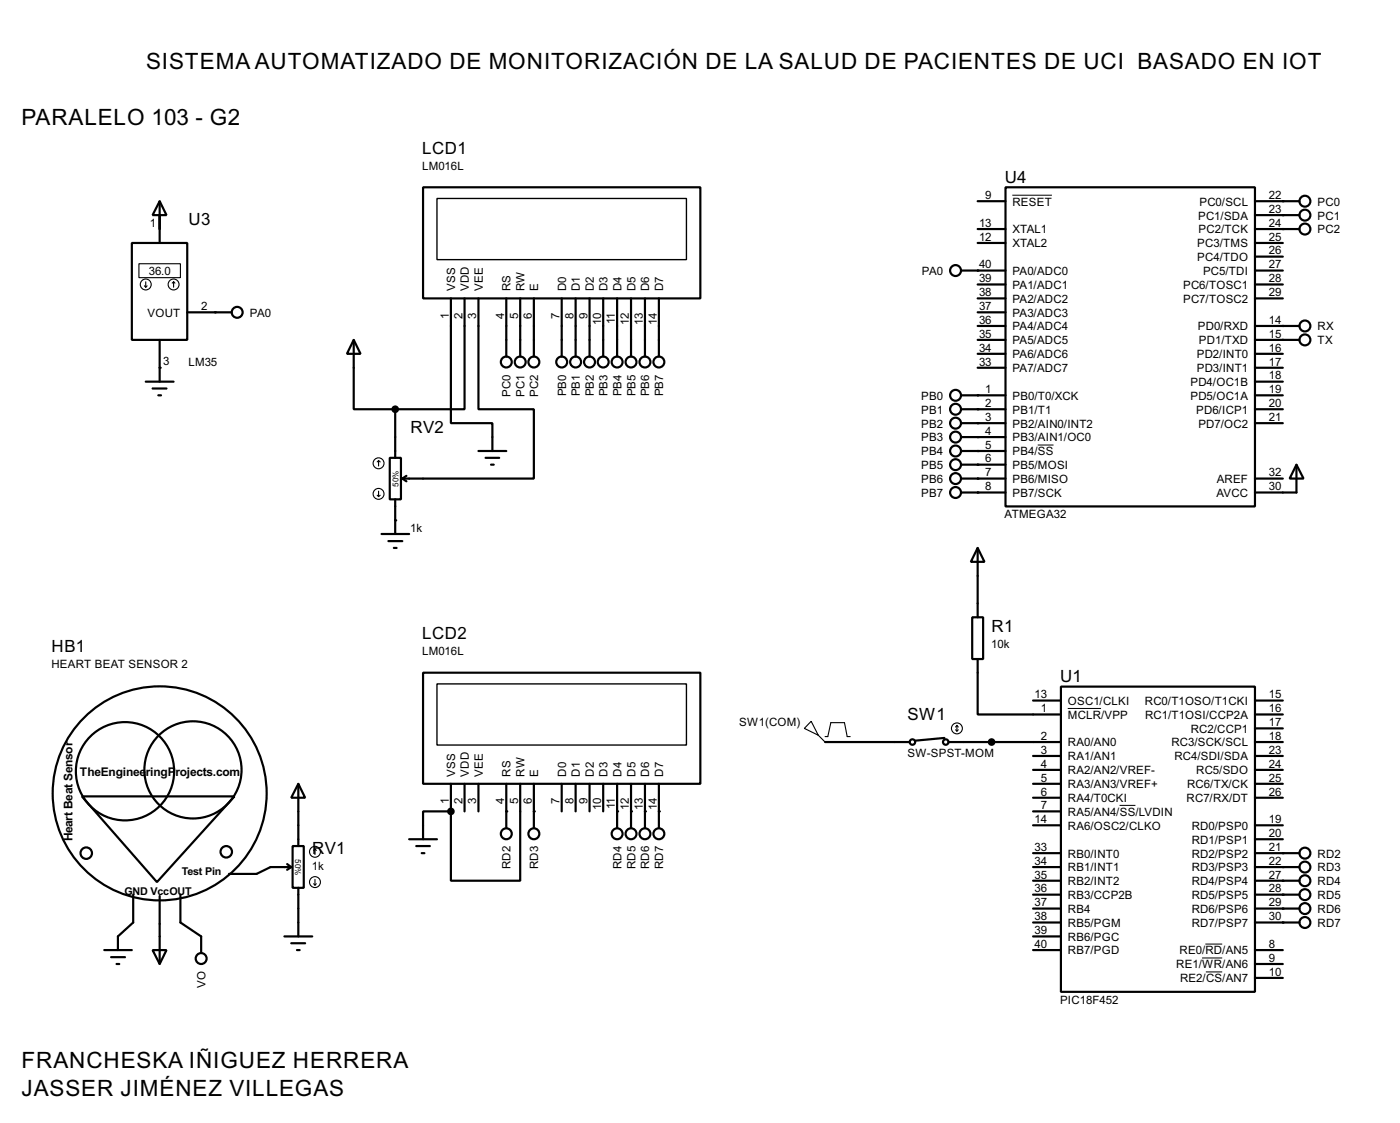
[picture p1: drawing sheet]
<svg xmlns="http://www.w3.org/2000/svg" width="256mm" height="206mm" viewBox="0 0 256 206" stroke-linecap="round" stroke-linejoin="round" font-family="sans-serif">
<g fill="none" stroke="#000" stroke-width=".4">
<path d="M29.3 36.9l1.2 2.5h-2.5zM29.3 36.9v7.6M77.5 34.3h50.8v20.4h-50.8zM179.1 36.9h5.1M184.2 34.3h45.7v58.5h-45.7zM229.9 36.9h8.2M229.9 39.4h8.2M24.2 44.5h10.1v17.8h-10.1zM34.3 57.2h8.2M82.6 54.7v22.8h7.6v5.1M85.1 54.7v20.3h-12.7M87.7 54.7v20.3h10.1v12.7h-24.1"/>
<path d="M92.8 54.7v10.6M95.3 54.7v10.6M97.8 54.7v10.6M102.9 54.7v10.6M105.5 54.7v10.6M108 54.7v10.6M110.5 54.7v10.6M113.1 54.7v10.6M115.6 54.7v10.6M118.2 54.7v10.6M120.7 54.7v10.6M176.1 49.6h8.1"/>
<path d="M179.1 42h5.1M179.1 59.7h5.1M179.1 44.5h5.1M179.1 52.1h5.1M179.1 54.7h5.1M179.1 57.2h5.1M229.9 42h8.2M229.9 59.7h8.2M229.9 49.6h5.1M229.9 44.5h5.1M229.9 47h5.1M229.9 52.1h5.1"/>
<path d="M229.9 54.7h5.1M26.7 69.9h5.1M28 71.2h2.5M29 72.4h.5M29.3 62.3v7.6M64.8 62.3l1.3 2.5h-2.5zM64.8 62.3v12.7h7.6M72.4 75v8.9M176.1 72.4h8.1M176.1 75h8.1M176.1 77.5h8.1M179.1 62.3h5.1"/>
<path d="M179.1 64.8h5.1M179.1 67.4h5.1M229.9 69.9h5.1M229.9 72.4h5.1M229.9 75h5.1M229.9 77.5h5.1M229.9 62.3h8.2M229.9 64.8h5.1M229.9 67.4h5.1M69.9 97.8h5.1M71.2 99.1h2.5M71.4 83.9h2.1v7.6h-2.1z"/>
<path d="M72.4 91.5v6.3M73.7 87.7l.8 .5M74.5 87.2l-.8 .5M87.7 82.6h5.1M89 83.9h2.5M90 85.1h.5M176.1 90.2h8.1M176.1 82.6h8.1M176.1 85.1h8.1M176.1 87.7h8.1M176.1 80.1h8.1M229.9 87.7h5.1"/>
<path d="M237.5 85.1l1.3 2.6h-2.5zM237.5 85.1v5.1h-7.6M72.2 100.4h.5M178.1 113.1h2v7.6h-2zM179.1 100.4l1.3 2.5h-2.5zM179.1 100.4v12.7M77.5 123.2h50.8v20.4h-50.8zM151.2 135.9h15.5M173 135.2l-5.3 .5M173.8 135.9h20.6M179.1 120.7v10.2h15.3M189.3 138.5h5.1"/>
<path d="M189.3 128.3h5.1M194.4 125.8h35.5v55.9h-35.5zM229.9 135.9h5.1M229.9 130.9h5.1M229.9 138.5h5.1M229.9 128.3h5.1M229.9 133.4h5.1M15 145.9h28l-14.2 15.7zM52.6 158.3l.8 .5M53.4 158.8h-3.8l-2.6 1.3h-5M53.4 158.8l-.8 .5M53.6 155h2.1v7.6h-2.1z"/>
<path d="M54.7 143.6l1.2 2.5h-2.5zM54.7 143.6v11.4M75 153.7h5.1M76.3 155h2.5M77.3 156.3h.5M82.6 148.6h-5.1v5.1M82.6 143.6v5M85.1 143.6v5M87.7 143.6v5M92.8 143.6v8.1M95.3 143.6v17.7h-12.7v-12.7M97.8 143.6v8.1"/>
<path d="M102.9 143.6v5M105.5 143.6v5M108 143.6v5M110.5 143.6v5M113.1 143.6v8.1M115.6 143.6v8.1M118.2 143.6v8.1M120.7 143.6v8.1M189.3 141h5.1M189.3 143.6h5.1M189.3 146.1h5.1M189.3 148.6h5.1"/>
<path d="M189.3 151.2h5.1M189.3 156.3h5.1M189.3 158.8h5.1M229.9 141h5.1M229.9 143.6h5.1M229.9 146.1h5.1M229.9 151.2h5.1M229.9 153.7h5.1M229.9 156.3h8.2M229.9 158.8h8.2M19.1 174h5.1M20.4 175.3h2.5"/>
<path d="M21.4 176.6h.5M24.4 163.9v5.1l-2.8 2.5v2.5M28 174h2.5l-1.2 2.6zM29.3 164.1v12.5M33.1 163.9v5.1l3.8 2.5v3.1M52.1 171.5h5.1M53.4 172.8h2.5M54.4 174h.5M54.7 162.6v8.9M189.3 174h5.1M189.3 161.3h5.1M189.3 163.9h5.1"/>
<path d="M189.3 166.4h5.1M189.3 169h5.1M189.3 171.5h5.1M229.9 174h5.1M229.9 176.6h5.1M229.9 179.1h5.1M229.9 161.3h8.2M229.9 163.9h8.2M229.9 166.4h8.2M229.9 169h8.2"/>
<circle cx="239" cy="36.9" r="1"/>
<circle cx="239" cy="39.4" r="1"/>
<circle cx="43.4" cy="57.2" r="1"/>
<circle cx="175" cy="49.6" r="1"/>
<circle cx="239" cy="42" r="1"/>
<circle cx="239" cy="59.7" r="1"/>
<circle cx="92.7" cy="66.3" r="1"/>
<circle cx="95.3" cy="66.3" r="1"/>
<circle cx="97.8" cy="66.3" r="1"/>
<circle cx="102.9" cy="66.3" r="1"/>
<circle cx="105.4" cy="66.3" r="1"/>
<circle cx="108" cy="66.3" r="1"/>
<circle cx="110.5" cy="66.3" r="1"/>
<circle cx="113" cy="66.3" r="1"/>
<circle cx="115.6" cy="66.3" r="1"/>
<circle cx="118.1" cy="66.3" r="1"/>
<circle cx="120.7" cy="66.3" r="1"/>
<circle cx="175" cy="75" r="1"/>
<circle cx="175" cy="72.4" r="1"/>
<circle cx="175" cy="77.5" r="1"/>
<circle cx="239" cy="62.3" r="1"/>
<circle cx="175" cy="85.1" r="1"/>
<circle cx="175" cy="90.2" r="1"/>
<circle cx="175" cy="82.6" r="1"/>
<circle cx="175" cy="80.1" r="1"/>
<circle cx="175" cy="87.7" r="1"/>
<circle cx="167.1" cy="135.9" r=".5"/>
<circle cx="173.2" cy="135.9" r=".5"/>
<circle cx="15.8" cy="156.3" r="1.05"/>
<circle cx="22.9" cy="141.3" r="9"/>
<circle cx="29.2" cy="145.3" r="19.6"/>
<circle cx="35.3" cy="141" r="8.9"/>
<circle cx="41.4" cy="156" r="1.05"/>
<circle cx="92.7" cy="152.7" r="1"/>
<circle cx="97.8" cy="152.7" r="1"/>
<circle cx="113" cy="152.7" r="1"/>
<circle cx="115.6" cy="152.7" r="1"/>
<circle cx="118.1" cy="152.7" r="1"/>
<circle cx="120.7" cy="152.7" r="1"/>
<circle cx="239" cy="156.3" r="1"/>
<circle cx="239" cy="158.8" r="1"/>
<circle cx="36.8" cy="175.6" r="1"/>
<circle cx="239" cy="161.3" r="1"/>
<circle cx="239" cy="163.9" r="1"/>
<circle cx="239" cy="169" r="1"/>
<circle cx="239" cy="166.4" r="1"/>
</g>
<g fill="#000">
<circle cx="235" cy="36.9" r=".2"/>
<circle cx="235" cy="39.4" r=".2"/>
<circle cx="39.4" cy="57.2" r=".2"/>
<circle cx="179.1" cy="49.6" r=".2"/>
<circle cx="235" cy="42" r=".2"/>
<circle cx="235" cy="59.7" r=".2"/>
<circle cx="29.3" cy="67.4" r=".2"/>
<circle cx="179.1" cy="72.4" r=".2"/>
<circle cx="179.1" cy="75" r=".2"/>
<circle cx="179.1" cy="77.5" r=".2"/>
<circle cx="235" cy="62.3" r=".2"/>
<circle cx="72.4" cy="95.3" r=".2"/>
<circle cx="179.1" cy="80.1" r=".2"/>
<circle cx="179.1" cy="90.2" r=".2"/>
<circle cx="179.1" cy="85.1" r=".2"/>
<circle cx="179.1" cy="87.7" r=".2"/>
<circle cx="179.1" cy="82.6" r=".2"/>
<circle cx="82.6" cy="148.6" r=".2"/>
<circle cx="92.8" cy="148.6" r=".2"/>
<circle cx="97.8" cy="148.6" r=".2"/>
<circle cx="113.1" cy="148.6" r=".2"/>
<circle cx="115.6" cy="148.6" r=".2"/>
<circle cx="118.2" cy="148.6" r=".2"/>
<circle cx="120.7" cy="148.6" r=".2"/>
<circle cx="235" cy="158.8" r=".2"/>
<circle cx="235" cy="156.3" r=".2"/>
<circle cx="235" cy="161.3" r=".2"/>
<circle cx="235" cy="163.9" r=".2"/>
<circle cx="235" cy="166.4" r=".2"/>
<circle cx="235" cy="169" r=".2"/>
</g>
<path d="M80.1 36.4h45.7v11.2h-45.7zM80.1 125.3h45.7v11.2h-45.7z" fill="none" stroke="#000" stroke-width=".25"/>
<g fill="none" stroke="#000" stroke-width=".2">
<path d="M25.5 48.3h7.6v2.6h-7.6zM26.5 52.4l.2 .2M26.7 51.6v1M27 52.4l-.3 .2M31.8 51.6l-.2 .3M31.8 51.6l.3 .3M31.8 51.6v1M69.1 90.7l.3 .3M69.4 84.4l-.3 .2M69.4 84.4l.3 .2M69.4 84.4v1M69.4 90v1"/>
<path d="M69.7 90.7l-.3 .3M148.6 132.1l1.3 2.6-2.5-1.3zM149.9 134.7l1.3 1.2M151.2 134.9h.5l.5-2.5h2.5l.5 2.5h.6M175.1 133.7l.2 .2M175.3 132.9v1M175.3 132.9l-.2 .3M175.3 132.9l.3 .3M175.6 133.7l-.3 .2M57.7 155.5l.3 .3M57.7 155.5l-.2 .3M57.7 155.5v1"/>
<path d="M57.5 161.9l.2 .2M57.7 161.1v1M58 161.9l-.3 .2"/>
<circle cx="26.7" cy="52.1" r="1"/>
<circle cx="31.8" cy="52.1" r="1"/>
<circle cx="69.3" cy="90.5" r="1"/>
<circle cx="69.3" cy="84.9" r="1"/>
<circle cx="175.3" cy="133.4" r="1"/>
<circle cx="57.7" cy="156" r="1"/>
<circle cx="57.7" cy="161.6" r="1"/>
</g>
<g fill="#000" stroke="#000" stroke-width=".4">
<circle cx="72.4" cy="75" r=".5"/>
<circle cx="181.6" cy="135.9" r=".5"/>
<circle cx="82.6" cy="148.6" r=".5"/>
</g>
<path d="M185.5 35.8h7.2M190.1 81.5h2.9M195.6 129.8h6.1M205.1 147.5h2.9M220.2 175.5h3.7M220.8 172.9h3.1M220.9 178h3" fill="none" stroke="#000" stroke-width=".18"/>
<g font-size="4.6">
<text x="26.8" y="12.7">SISTEMA AUTOMATIZADO DE MONITORIZACIÓN DE LA SALUD DE PACIENTES DE UCI BASADO EN IOT</text>
<text x="3.9" y="22.9">PARALELO 103 - G2</text>
<text x="3.9" y="195.6">FRANCHESKA IÑIGUEZ HERRERA</text>
<text x="3.9" y="200.7">JASSER JIMÉNEZ VILLEGAS</text>
</g>
<g font-size="3.5">
<text x="77.4" y="28.2">LCD1</text>
<text x="184.1" y="33.5">U4</text>
<text x="34.6" y="41.2">U3</text>
<text x="75.2" y="79.3">RV2</text>
<text x="9.5" y="119.5">HB1</text>
<text x="77.4" y="117.1">LCD2</text>
<text x="181.7" y="115.8">R1</text>
<text x="194.2" y="125">U1</text>
<text x="166.3" y="131.8">SW1</text>
<text x="57.2" y="156.4">RV1</text>
</g>
<g font-size="2.5">
<text x="14.6" y="142.1">TheEngineeringProjects.com</text>
<text x="13.3" y="154.1" transform="rotate(-90 13.3 154.1)">Heart Beat Sensor</text>
</g>
<g font-size="2.4">
<text x="77.3" y="31">LM016L</text>
<text x="27.5" y="41.6">1</text>
<text x="179.4" y="41.6">13</text>
<text x="180.5" y="36.5">9</text>
<text x="185.5" y="37.7">RESET</text>
<text x="219.5" y="40.2">PC1/SDA</text>
<text x="219.7" y="37.7">PC0/SCL</text>
<text x="232.5" y="36.5">22</text>
<text x="232.5" y="39">23</text>
<text x="232.5" y="41.6">24</text>
<text x="241.4" y="37.7">PC0</text>
<text x="241.4" y="40.2">PC1</text>
<text x="179.4" y="44.1">12</text>
<text x="185.5" y="45.3">XTAL2</text>
<text x="185.5" y="42.7">XTAL1</text>
<text x="219.3" y="45.3">PC3/TMS</text>
<text x="219.3" y="47.8">PC4/TDO</text>
<text x="219.6" y="42.7">PC2/TCK</text>
<text x="232.5" y="44.1">25</text>
<text x="232.5" y="46.6">26</text>
<text x="241.4" y="42.7">PC2</text>
<text x="27.3" y="50.4">36.0</text>
<text x="83.4" y="53.3" transform="rotate(-90 83.4 53.3)">VSS</text>
<text x="85.9" y="53.3" transform="rotate(-90 85.9 53.3)">VDD</text>
<text x="88.5" y="53.3" transform="rotate(-90 88.5 53.3)">VEE</text>
<text x="93.5" y="53.3" transform="rotate(-90 93.5 53.3)">RS</text>
<text x="96.1" y="53.3" transform="rotate(-90 96.1 53.3)">RW</text>
<text x="98.6" y="53.3" transform="rotate(-90 98.6 53.3)">E</text>
<text x="103.7" y="53.3" transform="rotate(-90 103.7 53.3)">D0</text>
<text x="106.2" y="53.3" transform="rotate(-90 106.2 53.3)">D1</text>
<text x="108.8" y="53.3" transform="rotate(-90 108.8 53.3)">D2</text>
<text x="111.3" y="53.3" transform="rotate(-90 111.3 53.3)">D3</text>
<text x="113.9" y="53.3" transform="rotate(-90 113.9 53.3)">D4</text>
<text x="116.4" y="53.3" transform="rotate(-90 116.4 53.3)">D5</text>
<text x="118.9" y="53.3" transform="rotate(-90 118.9 53.3)">D6</text>
<text x="121.5" y="53.3" transform="rotate(-90 121.5 53.3)">D7</text>
<text x="168.9" y="50.4">PA0</text>
<text x="179.4" y="51.7">39</text>
<text x="179.4" y="49.2">40</text>
<text x="185.5" y="52.9">PA1/ADC1</text>
<text x="185.5" y="50.4">PA0/ADC0</text>
<text x="216.7" y="52.9">PC6/TOSC1</text>
<text x="220.4" y="50.4">PC5/TDI</text>
<text x="232.5" y="49.2">27</text>
<text x="232.5" y="51.7">28</text>
<text x="27" y="58">VOUT</text>
<text x="36.9" y="56.8">2</text>
<text x="45.8" y="58">PA0</text>
<text x="82.2" y="58.3" transform="rotate(-90 82.2 58.3)">1</text>
<text x="84.7" y="58.4" transform="rotate(-90 84.7 58.4)">2</text>
<text x="87.3" y="58.4" transform="rotate(-90 87.3 58.4)">3</text>
<text x="92.4" y="58.4" transform="rotate(-90 92.4 58.4)">4</text>
<text x="94.9" y="58.4" transform="rotate(-90 94.9 58.4)">5</text>
<text x="97.4" y="58.4" transform="rotate(-90 97.4 58.4)">6</text>
<text x="102.5" y="58.4" transform="rotate(-90 102.5 58.4)">7</text>
<text x="105.1" y="58.4" transform="rotate(-90 105.1 58.4)">8</text>
<text x="107.6" y="58.4" transform="rotate(-90 107.6 58.4)">9</text>
<text x="110.1" y="59.5" transform="rotate(-90 110.1 59.5)">10</text>
<text x="112.7" y="59.4" transform="rotate(-90 112.7 59.4)">11</text>
<text x="115.2" y="59.5" transform="rotate(-90 115.2 59.5)">12</text>
<text x="117.8" y="59.5" transform="rotate(-90 117.8 59.5)">13</text>
<text x="120.3" y="59.5" transform="rotate(-90 120.3 59.5)">14</text>
<text x="179.4" y="59.3">36</text>
<text x="179.4" y="56.8">37</text>
<text x="179.4" y="54.3">38</text>
<text x="185.5" y="58">PA3/ADC3</text>
<text x="185.5" y="55.4">PA2/ADC2</text>
<text x="216.7" y="55.4">PC7/TOSC2</text>
<text x="232.5" y="59.3">14</text>
<text x="232.5" y="54.3">29</text>
<text x="179.4" y="64.4">34</text>
<text x="179.4" y="61.9">35</text>
<text x="185.5" y="65.6">PA6/ADC6</text>
<text x="185.5" y="63.1">PA5/ADC5</text>
<text x="185.5" y="60.5">PA4/ADC4</text>
<text x="219.2" y="65.6">PD2/INT0</text>
<text x="219.4" y="60.5">PD0/RXD</text>
<text x="219.6" y="63.1">PD1/TXD</text>
<text x="232.5" y="61.9">15</text>
<text x="232.5" y="64.4">16</text>
<text x="241.4" y="60.5">RX</text>
<text x="241.4" y="63.1">TX</text>
<text x="29.9" y="66.8">3</text>
<text x="34.5" y="67">LM35</text>
<text x="179.4" y="67">33</text>
<text x="180.5" y="72">1</text>
<text x="185.5" y="68.1">PA7/ADC7</text>
<text x="218.1" y="70.7">PD4/OC1B</text>
<text x="219.2" y="68.1">PD3/INT1</text>
<text x="232.5" y="67">17</text>
<text x="232.5" y="69.5">18</text>
<text x="232.5" y="72">19</text>
<text x="93.6" y="72.7" transform="rotate(-90 93.6 72.7)">PC0</text>
<text x="96.1" y="72.7" transform="rotate(-90 96.1 72.7)">PC1</text>
<text x="98.6" y="72.7" transform="rotate(-90 98.6 72.7)">PC2</text>
<text x="103.7" y="72.6" transform="rotate(-90 103.7 72.6)">PB0</text>
<text x="106.3" y="72.6" transform="rotate(-90 106.3 72.6)">PB1</text>
<text x="108.8" y="72.6" transform="rotate(-90 108.8 72.6)">PB2</text>
<text x="111.3" y="72.6" transform="rotate(-90 111.3 72.6)">PB3</text>
<text x="113.9" y="72.6" transform="rotate(-90 113.9 72.6)">PB4</text>
<text x="116.4" y="72.6" transform="rotate(-90 116.4 72.6)">PB5</text>
<text x="118.9" y="72.6" transform="rotate(-90 118.9 72.6)">PB6</text>
<text x="121.5" y="72.6" transform="rotate(-90 121.5 72.6)">PB7</text>
<text x="168.7" y="73.2">PB0</text>
<text x="168.7" y="75.8">PB1</text>
<text x="180.5" y="74.6">2</text>
<text x="180.5" y="77.1">3</text>
<text x="185.5" y="73.2">PB0/T0/XCK</text>
<text x="185.5" y="75.8">PB1/T1</text>
<text x="218.1" y="73.2">PD5/OC1A</text>
<text x="219.1" y="75.8">PD6/ICP1</text>
<text x="232.5" y="74.6">20</text>
<text x="232.5" y="77.1">21</text>
<text x="168.7" y="78.3">PB2</text>
<text x="168.7" y="80.8">PB3</text>
<text x="168.7" y="83.4">PB4</text>
<text x="180.5" y="79.7">4</text>
<text x="180.5" y="82.2">5</text>
<text x="185.5" y="78.3">PB2/AIN0/INT2</text>
<text x="185.5" y="80.8">PB3/AIN1/OC0</text>
<text x="185.5" y="83.4">PB4/SS</text>
<text x="219.5" y="78.3">PD7/OC2</text>
<text x="168.7" y="85.9">PB5</text>
<text x="168.7" y="88.5">PB6</text>
<text x="180.5" y="84.7">6</text>
<text x="180.5" y="87.3">7</text>
<text x="180.5" y="89.8">8</text>
<text x="185.5" y="85.9">PB5/MOSI</text>
<text x="185.5" y="88.5">PB6/MISO</text>
<text x="222.9" y="88.5">AREF</text>
<text x="232.5" y="87.3">32</text>
<text x="232.5" y="89.8">30</text>
<text x="168.7" y="91">PB7</text>
<text x="184" y="95">ATMEGA32</text>
<text x="185.5" y="91">PB7/SCK</text>
<text x="222.8" y="91">AVCC</text>
<text x="75.2" y="97.5">1k</text>
<text x="77.3" y="120">LM016L</text>
<text x="181.6" y="118.7">10k</text>
<text x="9.4" y="122.4">HEART BEAT SENSOR 2</text>
<text x="189.5" y="127.9">13</text>
<text x="190.7" y="130.5">1</text>
<text x="195.6" y="131.7">MCLR/VPP</text>
<text x="195.6" y="129.1">OSC1/CLKI</text>
<text x="209.7" y="129.1">RC0/T1OSO/T1CKI</text>
<text x="209.8" y="131.7">RC1/T1OSI/CCP2A</text>
<text x="232.5" y="127.9">15</text>
<text x="232.5" y="130.5">16</text>
<text x="135.4" y="132.9">SW1(COM)</text>
<text x="190.7" y="135.5">2</text>
<text x="195.6" y="136.7">RA0/AN0</text>
<text x="214.6" y="136.7">RC3/SCK/SCL</text>
<text x="218.1" y="134.2">RC2/CCP1</text>
<text x="232.5" y="133">17</text>
<text x="232.5" y="135.5">18</text>
<text x="83.4" y="142.2" transform="rotate(-90 83.4 142.2)">VSS</text>
<text x="85.9" y="142.2" transform="rotate(-90 85.9 142.2)">VDD</text>
<text x="88.5" y="142.2" transform="rotate(-90 88.5 142.2)">VEE</text>
<text x="93.5" y="142.2" transform="rotate(-90 93.5 142.2)">RS</text>
<text x="96.1" y="142.2" transform="rotate(-90 96.1 142.2)">RW</text>
<text x="98.6" y="142.2" transform="rotate(-90 98.6 142.2)">E</text>
<text x="103.7" y="142.2" transform="rotate(-90 103.7 142.2)">D0</text>
<text x="106.3" y="142.2" transform="rotate(-90 106.3 142.2)">D1</text>
<text x="108.8" y="142.2" transform="rotate(-90 108.8 142.2)">D2</text>
<text x="111.3" y="142.2" transform="rotate(-90 111.3 142.2)">D3</text>
<text x="113.9" y="142.2" transform="rotate(-90 113.9 142.2)">D4</text>
<text x="116.4" y="142.2" transform="rotate(-90 116.4 142.2)">D5</text>
<text x="119" y="142.2" transform="rotate(-90 119 142.2)">D6</text>
<text x="121.5" y="142.2" transform="rotate(-90 121.5 142.2)">D7</text>
<text x="166.2" y="138.6">SW-SPST-MOM</text>
<text x="190.7" y="138.1">3</text>
<text x="190.7" y="140.6">4</text>
<text x="190.7" y="143.2">5</text>
<text x="195.6" y="139.3">RA1/AN1</text>
<text x="195.6" y="141.8">RA2/AN2/VREF-</text>
<text x="215.1" y="139.3">RC4/SDI/SDA</text>
<text x="219.1" y="141.8">RC5/SDO</text>
<text x="232.5" y="138.1">23</text>
<text x="232.5" y="140.6">24</text>
<text x="232.5" y="143.2">25</text>
<text x="82.2" y="147.3" transform="rotate(-90 82.2 147.3)">1</text>
<text x="84.7" y="147.3" transform="rotate(-90 84.7 147.3)">2</text>
<text x="87.2" y="147.3" transform="rotate(-90 87.2 147.3)">3</text>
<text x="92.4" y="147.3" transform="rotate(-90 92.4 147.3)">4</text>
<text x="94.9" y="147.3" transform="rotate(-90 94.9 147.3)">5</text>
<text x="97.4" y="147.3" transform="rotate(-90 97.4 147.3)">6</text>
<text x="102.5" y="147.3" transform="rotate(-90 102.5 147.3)">7</text>
<text x="105.1" y="147.3" transform="rotate(-90 105.1 147.3)">8</text>
<text x="107.6" y="147.3" transform="rotate(-90 107.6 147.3)">9</text>
<text x="110.1" y="148.4" transform="rotate(-90 110.1 148.4)">10</text>
<text x="112.7" y="148.3" transform="rotate(-90 112.7 148.3)">11</text>
<text x="115.2" y="148.4" transform="rotate(-90 115.2 148.4)">12</text>
<text x="117.8" y="148.4" transform="rotate(-90 117.8 148.4)">13</text>
<text x="120.3" y="148.4" transform="rotate(-90 120.3 148.4)">14</text>
<text x="190.7" y="145.7">6</text>
<text x="190.7" y="148.2">7</text>
<text x="195.6" y="144.4">RA3/AN3/VREF+</text>
<text x="195.6" y="146.9">RA4/T0CKI</text>
<text x="195.6" y="149.4">RA5/AN4/SS/LVDIN</text>
<text x="217.4" y="146.9">RC7/RX/DT</text>
<text x="217.5" y="144.4">RC6/TX/CK</text>
<text x="232.5" y="145.7">26</text>
<text x="189.5" y="150.8">14</text>
<text x="189.5" y="155.9">33</text>
<text x="195.6" y="152">RA6/OSC2/CLKO</text>
<text x="218.3" y="152">RD0/PSP0</text>
<text x="218.3" y="154.5">RD1/PSP1</text>
<text x="232.5" y="150.8">19</text>
<text x="232.5" y="153.3">20</text>
<text x="232.5" y="155.9">21</text>
<text x="57.2" y="159.3">1k</text>
<text x="93.5" y="159.2" transform="rotate(-90 93.5 159.2)">RD2</text>
<text x="98.6" y="159.2" transform="rotate(-90 98.6 159.2)">RD3</text>
<text x="113.9" y="159.2" transform="rotate(-90 113.9 159.2)">RD4</text>
<text x="116.4" y="159.2" transform="rotate(-90 116.4 159.2)">RD5</text>
<text x="119" y="159.2" transform="rotate(-90 119 159.2)">RD6</text>
<text x="121.5" y="159.2" transform="rotate(-90 121.5 159.2)">RD7</text>
<text x="189.5" y="158.4">34</text>
<text x="189.5" y="160.9">35</text>
<text x="195.6" y="157.1">RB0/INT0</text>
<text x="195.6" y="159.6">RB1/INT1</text>
<text x="218.3" y="157.1">RD2/PSP2</text>
<text x="218.3" y="159.6">RD3/PSP3</text>
<text x="232.5" y="158.4">22</text>
<text x="232.5" y="160.9">27</text>
<text x="241.4" y="157.1">RD2</text>
<text x="241.4" y="159.6">RD3</text>
<text x="189.5" y="163.5">36</text>
<text x="189.5" y="166">37</text>
<text x="195.6" y="162.1">RB2/INT2</text>
<text x="195.6" y="164.7">RB3/CCP2B</text>
<text x="195.6" y="167.2">RB4</text>
<text x="218.3" y="162.1">RD4/PSP4</text>
<text x="218.3" y="164.7">RD5/PSP5</text>
<text x="218.3" y="167.2">RD6/PSP6</text>
<text x="232.5" y="163.5">28</text>
<text x="232.5" y="166">29</text>
<text x="241.4" y="162.1">RD4</text>
<text x="241.4" y="164.7">RD5</text>
<text x="241.4" y="167.2">RD6</text>
<text x="189.5" y="168.6">38</text>
<text x="189.5" y="171.1">39</text>
<text x="189.5" y="173.6">40</text>
<text x="195.6" y="169.8">RB5/PGM</text>
<text x="195.6" y="172.3">RB6/PGC</text>
<text x="218.3" y="169.8">RD7/PSP7</text>
<text x="232.5" y="173.6">8</text>
<text x="232.5" y="168.6">30</text>
<text x="241.4" y="169.8">RD7</text>
<text x="195.6" y="174.8">RB7/PGD</text>
<text x="215.5" y="177.4">RE1/WR/AN6</text>
<text x="216.1" y="174.8">RE0/RD/AN5</text>
<text x="216.2" y="179.9">RE2/CS/AN7</text>
<text x="232.5" y="176.2">9</text>
<text x="232.5" y="178.7">10</text>
<text x="37.6" y="181" transform="rotate(-90 37.6 181)">VO</text>
<text x="194.2" y="183.9">PIC18F452</text>
</g>
<g font-size="2.2">
<text x="33.3" y="160.3">Test Pin</text>
<text x="22.8" y="163.9">GND VccOUT</text>
</g>
<g font-size="1.7">
<text x="73" y="89.1" transform="rotate(-90 73 89.1)">50%</text>
<text x="54.1" y="157.4" transform="rotate(90 54.1 157.4)">50%</text>
</g>
</svg>
